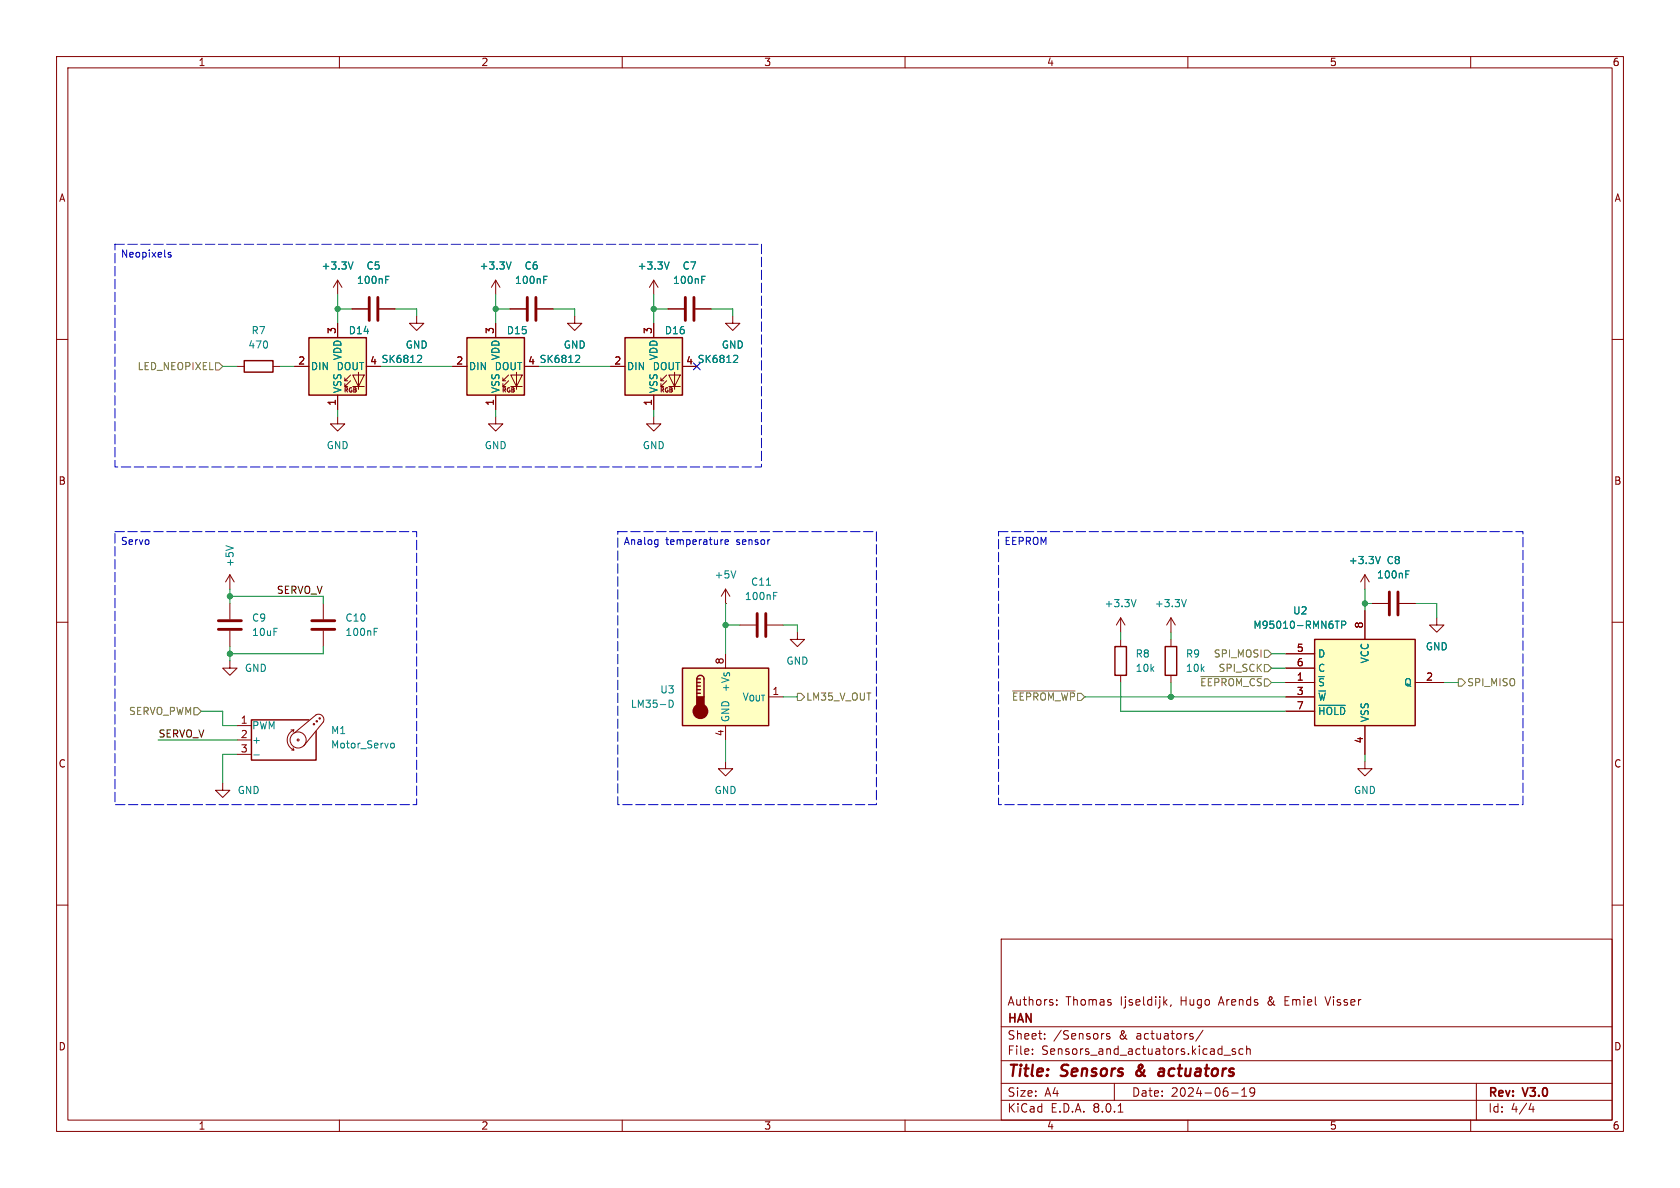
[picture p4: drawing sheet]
<svg xmlns="http://www.w3.org/2000/svg" width="297mm" height="210mm" viewBox="0 0 297 210" stroke-linecap="round" stroke-linejoin="round" font-family="sans-serif">
<g fill="none" stroke="#840000" stroke-width=".18">
<path d="M10 10h277v190h-277zM12 12h273v186h-273zM60 10v2M110 10v2M160 10v2M210 10v2M260 10v2M10 60h2M285 60h2M87.6 73.7v1.2h1.3l-1.3 1.3-1.2-1.3h1.2M10 110h2M285 110h2"/>
<path d="M241.3 134.6v1.3h1.3l-1.3 1.3-1.3-1.3h1.3M10 160h2M285 160h2M177 166h108v32h-108zM186.8 177.6v.1M186.8 176.8v.1M205.9 177.1l.4 .6M206.3 176.7l-.6 .6M207 177.6l-.1 .3M234.2 176.2l.5 1.5M60 198v2M110 198v2"/>
<path d="M160 198v2M177 194.5h108M177 191.5h108M177 187.5h108M177 181.5h108M182.5 186.3v.1M182.5 185.5v.1M184.7 183.6v.1M184.7 182.8v.1M195 182.7h.2M196.2 182.8l-.4-.1-.2 .2 .1 .2 .5 .2v.3h-.6M197 191.5v3"/>
<path d="M197.7 196.6h.8M210 198v2M212.7 182.1l-1.3 2M216.4 186.5h1.1M217.7 193.2h1.2M218.4 185.5l-.4-.1-.2 .2 .1 .2 .5 .2v.3h-.6M219.5 193.8h.9M219.5 192.7l.5-.4v1.5M219.7 185.5l-.4-.1-.3 .3v.4l.2 .2h.5M220.4 185.5l.2-.1 .4 .1v.9M220.4 184.9v1.5M221.8 192.9l-.3 .3h-.3l-.2-.3 .1-.5 .4-.1 .2 .1a.99 .99 0 0 1-.3 1.4h-.3"/>
<path d="M260 198v2M261 191.5v6.5M270.7 195l-.4 1.1h.9M271 195.6v1"/>
</g>
<path d="M201 189.4a.53 .53 0 0 0 0 .7M205 189l.2-.1 .5 .1M205.8 189.4h-.7a.4 .4 0 0 0-.3 .4 .4 .4 0 0 0 .2 .4l.7-.1" fill="none" stroke="#840000" stroke-width=".4"/>
<path d="M232.4 113h17.8v15.3h-17.8z" fill="#ffffc2"/>
<path d="M232.4 113h17.8v15.3h-17.8z" fill="none" stroke="#840000" stroke-width=".25"/>
<path d="M227.3 115.6h5.1M227.3 118.1h5.1M241.3 108v5M227.3 120.7h5.1M227.3 123.2h5.1M227.3 125.7h5.1M241.3 128.3v5.1M250.2 120.7h5.1" fill="none" stroke="#840000" stroke-width=".18"/>
<path d="M236 109.8h.8M236.4 109.8v1.3M237.2 110.5l.6-.1 .1-.2v-.3l-.7-.1v1.3M233.1 124.7h4.8" fill="none" stroke="#008484" stroke-width=".18"/>
<path d="M82.5 59.7h10.2v10.2h-10.2z" fill="#ffffc2"/>
<g fill="none" stroke="#840000" stroke-width=".18">
<path d="M59.7 49.5l-.8 1.3M59.7 49.5v2.6M59.7 49.5l.8 1.3M62.2 54.6h2.8M67.1 54.6h2.7M73.7 55.9v1.3h1.2l-1.2 1.2-1.3-1.2h1.3M87.6 49.5v2.6M87.6 57.2v2.5M87.6 49.5l-.7 1.3M87.6 49.5l.8 1.3M90.2 54.6h2.8M95 54.6h2.8"/>
<path d="M129.5 55.9v1.3h1.3l-1.3 1.2-1.2-1.2h1.2M59.7 73.7v1.2h1.3l-1.3 1.3-1.3-1.3h1.3M80 64.8h2.5M87.6 69.9v2.5M88.9 68.3h.5M88.9 67.3h.5M89.9 67.3l-1 1v-.5M89.9 66.3l-1 1v-.5M90.3 66.3h2l-1 2zM90.3 68.3h2M91.3 65.8v3M198.1 109.2l-.7 1.3"/>
<path d="M198.1 109.2v2.6M198.1 109.2l.8 1.3M207 109.2l-.8 1.3M207 109.2v2.6M207 113v1.3M207 119.4v1.3M207 109.2l.8 1.3M39.4 138.4v1.3h1.2l-1.2 1.3-1.3-1.3h1.3M128.3 134.6v1.3h1.2l-1.2 1.3-1.3-1.3h1.3"/>
</g>
<path d="M82.5 59.7h10.2v10.2h-10.2zM206 114.3h2v5.1h-2z" fill="none" stroke="#840000" stroke-width=".25"/>
<path d="M62.4 46.3l-.4 1.3M68.2 49.4h.4M68.2 48.8h.6M90.4 46.3l-.5 1.3M96.1 49.4h.5M96.1 48.8h.6M101.9 62.8l.5 .1 .1 .3-.8 .9h.8M200.8 106l-.4 1.3M209.7 106l-.4 1.3" fill="none" stroke="#008484" stroke-width=".18"/>
<path d="M65.3 52.6v4M66.8 52.6v4M93.2 52.6v4M94.7 52.6v4" fill="none" stroke="#840000" stroke-width=".51"/>
<path d="M110.5 59.7h10.1v10.2h-10.1z" fill="#ffffc2"/>
<g fill="none" stroke="#840000" stroke-width=".18">
<path d="M115.6 57.2v2.5M107.9 64.8h2.6M115.6 69.9v2.5M116.8 68.3h.5M116.8 67.3h.5M117.9 67.3l-1.1 1v-.5M117.9 66.3l-1.1 1v-.5M118.2 66.3h2.1l-1 2zM118.2 68.3h2.1M119.3 65.8v3M40.6 116.8v1.3h1.3l-1.3 1.3-1.2-1.3h1.2M40.6 101.6l-.7 1.3"/>
<path d="M40.6 101.6v2.5M40.6 106.7v2.8M40.6 111.5v2.8M40.6 101.6l.8 1.3M57.1 106.7v2.8M57.1 111.5v2.8M130.8 110.5h2.8M135.6 110.5h2.8M141 111.8v1.2h1.2l-1.2 1.3-1.3-1.3h1.3M41.9 128.3h2.5M41.9 130.8h2.5M41.9 133.4h2.5"/>
<path d="M51.4 129h.5M51.6 132.6h.3M51.8 132.2l.1 .4M51.9 129a1.93 1.93 0 0 0-1.1 1.8 1.93 1.93 0 0 0 1.1 1.8M51.9 129l-.1 .4M52.1 129.5l3.8-3.1a.95 .95 0 0 1 1.1 .1 .95 .95 0 0 1 .1 1.1l-3.4 4.2"/>
<circle cx="52.7" cy="130.8" r=".18"/>
<circle cx="52.7" cy="130.8" r="1.42"/>
<circle cx="55.5" cy="128" r=".13"/>
<circle cx="56" cy="127.5" r=".13"/>
<circle cx="56.5" cy="127" r=".13"/>
</g>
<path d="M110.5 59.7h10.1v10.2h-10.1zM54.6 127.3h-10.2v7.1h11.5v-5.1" fill="none" stroke="#840000" stroke-width=".25"/>
<path d="M129.9 62.8l.4 .1 .1 .3-.8 .9h.8M39.9 96.5l1.3 .4M66.2 111.7h.4M66.2 111.1h.6M135.5 103.4h.7M136.8 105.3h.4M136.8 104.7h.6M44.9 133.4h.9M69.1 131.6l.2-.2h.3l.1 .2-.1 .6h-.3l-.2-.2" fill="none" stroke="#008484" stroke-width=".18"/>
<path d="M38.6 109.7h4.1M38.6 111.3h4.1M55.1 109.7h4.1M55.1 111.3h4.1M133.9 108.5v4M135.4 108.5v4" fill="none" stroke="#840000" stroke-width=".51"/>
<path d="M120.6 118.1h15.3v10.2h-15.3z" fill="#ffffc2"/>
<path d="M120.6 118.1h15.3v10.2h-15.3zM197.1 114.3h2v5.1h-2zM123.2 120a.64 .64 0 0 1 .6-.6 .64 .64 0 0 1 .7 .6v3.2M123.2 122.6h.6M123.2 121.9h.6M123.2 121.3h.6M123.2 120.7h.6M123.2 120v3.2M123.2 120h.6" fill="none" stroke="#840000" stroke-width=".25"/>
<g fill="#840000" stroke="#840000" stroke-width=".25">
<path d="M123.2 123.2h1.3v1.9h-1.3z"/>
<circle cx="123.8" cy="125.7" r="1.27"/>
</g>
<g fill="none" stroke="#840000" stroke-width=".18">
<path d="M101.6 55.9v1.3h1.3l-1.3 1.2-1.3-1.2h1.3M115.6 49.5l-.8 1.3M115.6 49.5v2.6M115.6 49.5l.7 1.3M118.1 54.6h2.8M122.9 54.6h2.8M115.6 73.7v1.2h1.2l-1.2 1.3-1.3-1.3h1.3M128.3 106.7h.1M128.3 104.1v2.6M128.3 115.6v2.5M128.3 104.1l-.8 1.3M128.3 104.1l.7 1.3"/>
<path d="M198.1 113v1.3M198.1 119.4v1.3M241.3 101.6l-.8 1.3M241.3 101.6v2.5M241.3 101.6l.8 1.3M242.6 106.7h2.8M247.4 106.7h2.8M254 109.2v1.3h1.3l-1.3 1.3-1.3-1.3h1.3M128.3 128.3v2.5"/>
</g>
<path d="M118.3 46.3l-.4 1.3M124.1 49.4h.4M124.1 48.8h.6M244 98.4l-.4 1.2M130.1 100.9l-.4 1.3M248.5 101.5h.5M248.5 100.9h.6M118.3 123.8a.64 .64 0 0 1 .7 .6 .64 .64 0 0 1-.7 .6z" fill="none" stroke="#008484" stroke-width=".18"/>
<path d="M121.2 52.6v4M122.7 52.6v4M245.6 104.6v4.1M247.1 104.6v4.1" fill="none" stroke="#840000" stroke-width=".51"/>
<path d="M54.6 59.7h10.2v10.2h-10.2z" fill="#ffffc2"/>
<g fill="none" stroke="#840000" stroke-width=".18">
<path d="M59.7 57.2v2.5M62.2 54.6h2.8M67.1 54.6h2.7M87.6 57.2v2.5M90.2 54.6h2.8M95 54.6h2.8M115.6 57.2v2.5M118.1 54.6h2.8M122.9 54.6h2.8M41.9 64.8h1.3M48.3 64.8h1.2M52.1 64.8h2.5"/>
<path d="M59.7 69.9v2.5M61 68.3h.5M61 67.3h.5M62 67.3l-1 1v-.5M62 66.3l-1 1v-.5M62.4 66.3h2l-1 2zM62.4 68.3h2M63.4 65.8v3M80 64.8h2.5M87.6 69.9v2.5M107.9 64.8h2.6M115.6 69.9v2.5"/>
<path d="M227.3 115.6h5.1M227.3 118.1h5.1M241.3 108v5M242.6 106.7h2.8M247.4 106.7h2.8M227.3 120.7h5.1M227.3 123.2h5.1M227.3 125.7h5.1M241.3 128.3v5.1M250.2 120.7h5.1"/>
</g>
<path d="M54.6 59.7h10.2v10.2h-10.2zM43.2 63.8h5.1v2h-5.1z" fill="none" stroke="#840000" stroke-width=".25"/>
<g fill="none" stroke="#008484" stroke-width=".18">
<path d="M62.4 46.3l-.4 1.3M68.2 49.4h.4M68.2 48.8h.6M90.4 46.3l-.5 1.3M96.1 49.4h.5M96.1 48.8h.6M118.3 46.3l-.4 1.3M124.1 49.4h.4M124.1 48.8h.6M74 62.8l.4 .1 .1 .3-.7 .9h.7M101.9 62.8l.5 .1 .1 .3-.8 .9h.8M129.9 62.8l.4 .1 .1 .3-.8 .9h.8"/>
<path d="M244 98.4l-.4 1.2M236 109.8h.8M236.4 109.8v1.3M237.2 110.5l.6-.1 .1-.2v-.3l-.7-.1v1.3M248.5 101.5h.5M248.5 100.9h.6M233.1 124.7h4.8"/>
</g>
<path d="M38.1 64.1h.6l.7 .7-.7 .6h-.6zM212.3 119.6h10.8M223.5 114.9h.7l.6 .7-.6 .6h-.7zM223.5 117.5h.7l.6 .6-.6 .6h-.7zM34.3 125.1h.6l.7 .6-.7 .7h-.6zM141 122.6h.6l.6 .6-.6 .6h-.6zM179 122.1h11.1M257.8 120h.6l.7 .7-.7 .6h-.6z" fill="none" stroke="#848400" stroke-width=".18"/>
<path d="M20.3 43.2h114.3v39.4h-114.3zM20.3 94h53.4v48.2h-53.4zM109.2 94h45.7v48.2h-45.7zM176.5 94h92.7v48.2h-92.7z" fill="none" stroke="#0000c2" stroke-width=".18" stroke-dasharray="1.7 .6"/>
<path d="M30.2 44.7l-.3-.1-.2 .2 .1 .2 .4 .1v.3h-.5M116 95.4l.3 .1M116.3 95.4v1l-.2 .3M116.3 96.2l-.3 .1M127.7 95.4h.1M128.2 95.8l.6-.1-.1-.2-.3-.1-.2 .2v.6h.5" fill="none" stroke="#0000c2" stroke-width=".18"/>
<g fill="none" stroke="#008400" stroke-width=".18">
<path d="M59.7 54.6h2.5M59.7 52.1v5.1M69.8 54.6h3.9v1.3M87.6 54.6h2.6M87.6 52.1v5.1M97.8 54.6h3.8v1.3M115.6 54.6h2.5M115.6 52.1v5.1M125.7 54.6h3.8v1.3M39.4 64.8h2.5M49.5 64.8h2.6M59.7 72.4v1.3"/>
<path d="M67.3 64.8h12.7M87.6 72.4v1.3M95.2 64.8h12.7M115.6 72.4v1.3M40.6 105.4h16.5v1.3M40.6 104.1v2.6M40.6 114.3v2.5M57.1 114.3v1.3h-16.5M128.3 110.5h2.5M128.3 106.7v8.9M138.4 110.5h2.6v1.3M198.1 111.8v1.2"/>
<path d="M207 111.8v1.2M224.8 115.6h2.5M224.8 118.1h2.5M241.3 106.7h1.3M241.3 104.1v3.9M250.2 106.7h3.8v2.5M27.9 130.8h14M35.6 125.7h3.8v2.6h2.5M41.9 133.4h-2.5v5M128.3 130.8v3.8M138.4 123.2h2.6M191.8 123.2h35.5"/>
<path d="M198.1 120.7v5h29.2M207 120.7v2.5M224.8 120.7h2.5M241.3 133.4v1.2M255.3 120.7h2.5"/>
</g>
<path d="M122.6 64.2l1.2 1.2M123.8 64.2l-1.2 1.2" fill="none" stroke="#000084" stroke-width=".18"/>
<g fill="#008400" stroke="#008400" stroke-width=".18">
<circle cx="40.6" cy="115.6" r=".46"/>
<circle cx="40.6" cy="105.4" r=".46"/>
<circle cx="207" cy="123.2" r=".46"/>
<circle cx="241.3" cy="106.7" r=".46"/>
<circle cx="59.7" cy="54.6" r=".46"/>
<circle cx="87.6" cy="54.6" r=".46"/>
<circle cx="128.3" cy="110.5" r=".46"/>
<circle cx="115.6" cy="54.6" r=".46"/>
</g>
<g font-size="2.8" fill="#840000">
<text x="178" y="190.9">Title:</text>
<text x="187.7" y="190.9">Sensors</text>
<text x="201.7" y="190.9">&amp;</text>
<text x="206.5" y="190.9">actuators</text>
</g>
<g font-size="2.1" fill="#840000">
<text x="178" y="178">Authors:</text>
<text x="188.4" y="178">Thomas</text>
<text x="198.1" y="178">Ijseldijk,</text>
<text x="208.8" y="178">Hugo</text>
<text x="215.8" y="178">Arends</text>
<text x="224.5" y="178">&amp;</text>
<text x="227.7" y="178">Emiel</text>
<text x="235.1" y="178">Visser</text>
<text x="178" y="184">Sheet:</text>
<text x="178" y="181.2">HAN</text>
<text x="186.2" y="184">/Sensors</text>
<text x="197.9" y="184">&amp;</text>
<text x="201" y="184">actuators/</text>
<text x="178" y="186.7">File:</text>
<text x="184.1" y="186.7">Sensors_and_actuators.kicad_sch</text>
<text x="178" y="196.9">KiCad</text>
<text x="178" y="194.1">Size:</text>
<text x="184.7" y="194.1">A4</text>
<text x="185.7" y="196.9">E.D.A.</text>
<text x="193.3" y="196.9">8.0.1</text>
<text x="200" y="194.1">Date:</text>
<text x="207" y="194.1">2024-06-19</text>
<text x="263" y="194.3">Rev:</text>
<text x="263" y="196.9">Id:</text>
<text x="267.1" y="196.9">4/4</text>
<text x="269.4" y="194.3">V3.0</text>
</g>
<g font-size="1.8" fill="#840000">
<text x="35" y="11.9">1</text>
<text x="85" y="11.9">2</text>
<text x="135" y="11.9">3</text>
<text x="185" y="11.9">4</text>
<text x="235" y="11.9">5</text>
<text x="285" y="11.9">6</text>
<text x="10.3" y="35.9">A</text>
<text x="285.3" y="35.9">A</text>
<text x="59.4" y="59.1" transform="rotate(-90 59.4 59.1)">3</text>
<text x="87.4" y="59.1" transform="rotate(-90 87.4 59.1)">3</text>
<text x="115.3" y="59.1" transform="rotate(-90 115.3 59.1)">3</text>
<text x="52.6" y="64.5">2</text>
<text x="65.3" y="64.5">4 SK6812</text>
<text x="80.6" y="64.5">2</text>
<text x="93.3" y="64.5">4 SK6812</text>
<text x="108.5" y="64.5">2</text>
<text x="121.2" y="64.5">4 SK6812</text>
<text x="59.4" y="71.8" transform="rotate(-90 59.4 71.8)">1</text>
<text x="87.4" y="71.8" transform="rotate(-90 87.4 71.8)">1</text>
<text x="115.3" y="71.8" transform="rotate(-90 115.3 71.8)">1</text>
<text x="10.3" y="85.9">B</text>
<text x="285.3" y="85.9">B</text>
<text x="241" y="111.2" transform="rotate(-90 241 111.2)">8</text>
<text x="128" y="117.5" transform="rotate(-90 128 117.5)">8</text>
<text x="229.2" y="115.3">5</text>
<text x="229.2" y="117.9">6</text>
<text x="136.5" y="122.9">1</text>
<text x="229.2" y="120.4">1</text>
<text x="229.2" y="122.9">3</text>
<text x="229.2" y="125.5">7</text>
<text x="252" y="120.4">2</text>
<text x="42.5" y="128">1</text>
<text x="42.5" y="130.6">2</text>
<text x="128" y="130.2" transform="rotate(-90 128 130.2)">4</text>
<text x="241" y="131.5" transform="rotate(-90 241 131.5)">4</text>
<text x="10.3" y="135.9">C</text>
<text x="42.5" y="133.1">3</text>
<text x="285.3" y="135.9">C</text>
<text x="10.3" y="185.9">D</text>
<text x="285.3" y="185.9">D</text>
<text x="35" y="199.9">1</text>
<text x="85" y="199.9">2</text>
<text x="135" y="199.9">3</text>
<text x="185" y="199.9">4</text>
<text x="235" y="199.9">5</text>
<text x="285" y="199.9">6</text>
</g>
<g font-size="1.8" fill="#0000c2">
<text x="21.3" y="45.9">Neopixels</text>
<text x="21.3" y="96.7">Servo</text>
<text x="110.2" y="96.7">Analog</text>
<text x="117.7" y="96.7">temperature</text>
<text x="130.3" y="96.7">sensor</text>
<text x="177.5" y="96.7">EEPROM</text>
</g>
<g font-size="1.8" fill="#008484">
<text x="56.7" y="47.9">+3.3V</text>
<text x="64.7" y="47.9">C5</text>
<text x="84.7" y="47.9">+3.3V</text>
<text x="92.6" y="47.9">C6</text>
<text x="112.6" y="47.9">+3.3V</text>
<text x="120.6" y="47.9">C7</text>
<text x="63" y="50.4">100nF</text>
<text x="90.9" y="50.4">100nF</text>
<text x="118.9" y="50.4">100nF</text>
<text x="44.4" y="59.3">R7</text>
<text x="61.6" y="59.3">D14</text>
<text x="89.5" y="59.3">D15</text>
<text x="117.4" y="59.3">D16</text>
<text x="43.8" y="61.8">470</text>
<text x="54.9" y="65.6">DIN</text>
<text x="59.4" y="65.6">DOUT</text>
<text x="60.6" y="63.8" transform="rotate(-90 60.6 63.8)">VDD</text>
<text x="71.6" y="61.8">GND</text>
<text x="82.8" y="65.6">DIN</text>
<text x="87.4" y="65.6">DOUT</text>
<text x="88.5" y="63.8" transform="rotate(-90 88.5 63.8)">VDD</text>
<text x="99.6" y="61.8">GND</text>
<text x="110.7" y="65.6">DIN</text>
<text x="115.3" y="65.6">DOUT</text>
<text x="116.4" y="63.8" transform="rotate(-90 116.4 63.8)">VDD</text>
<text x="127.5" y="61.8">GND</text>
<text x="60.6" y="69.6" transform="rotate(-90 60.6 69.6)">VSS</text>
<text x="88.5" y="69.6" transform="rotate(-90 88.5 69.6)">VSS</text>
<text x="116.4" y="69.6" transform="rotate(-90 116.4 69.6)">VSS</text>
<text x="57.7" y="79.6">GND</text>
<text x="85.6" y="79.6">GND</text>
<text x="113.5" y="79.6">GND</text>
<text x="41.5" y="100.3" transform="rotate(-90 41.5 100.3)">+5V</text>
<text x="238.4" y="99.9">+3.3V</text>
<text x="245" y="99.9">C8</text>
<text x="126.2" y="102.5">+5V</text>
<text x="131.6" y="106.3">100nF</text>
<text x="132.7" y="103.7">C11</text>
<text x="195.2" y="107.5">+3.3V</text>
<text x="204.1" y="107.5">+3.3V</text>
<text x="243.3" y="102.5">100nF</text>
<text x="44.5" y="110.1">C9</text>
<text x="44.5" y="112.6">10uF</text>
<text x="61" y="112.6">100nF</text>
<text x="61" y="110.1">C10</text>
<text x="221.5" y="111.4">M95010-RMN6TP</text>
<text x="228.5" y="108.8">U2</text>
<text x="43.2" y="119">GND</text>
<text x="138.9" y="117.7">GND</text>
<text x="200.7" y="116.4">R8</text>
<text x="200.7" y="119">10k</text>
<text x="209.6" y="116.4">R9</text>
<text x="209.6" y="119">10k</text>
<text x="232.9" y="116.4">D</text>
<text x="232.9" y="119">C</text>
<text x="242.2" y="117.4" transform="rotate(-90 242.2 117.4)">VCC</text>
<text x="252" y="115.2">GND</text>
<text x="111.4" y="125.3">LM35-D</text>
<text x="116.6" y="122.8">U3</text>
<text x="129.1" y="122.5" transform="rotate(-90 129.1 122.5)">+V_{S}</text>
<text x="131.1" y="124.1">V_{OUT}</text>
<text x="232.9" y="121.5">~{S}</text>
<text x="232.9" y="124.1">~{W}</text>
<text x="248.1" y="121.5">Q</text>
<text x="44.5" y="129.1">PWM</text>
<text x="44.5" y="131.7">+</text>
<text x="58.4" y="130">M1</text>
<text x="129.1" y="127.8" transform="rotate(-90 129.1 127.8)">GND</text>
<text x="232.9" y="126.6">~{HOLD}</text>
<text x="242.2" y="127.8" transform="rotate(-90 242.2 127.8)">VSS</text>
<text x="58.4" y="132.5">Motor_Servo</text>
<text x="41.9" y="140.6">GND</text>
<text x="126.2" y="140.6">GND</text>
<text x="239.3" y="140.6">GND</text>
</g>
<g font-size="1.8" fill="#848400">
<text x="24.2" y="65.6">LED_NEOPIXEL</text>
<text x="214.5" y="116.4">SPI_MOSI</text>
<text x="215.3" y="119">SPI_SCK</text>
<text x="142.4" y="124.1">LM35_V_OUT</text>
<text x="178.8" y="124.1">~{EEPROM_WP}</text>
<text x="212.1" y="121.5">~{EEPROM_CS}</text>
<text x="259.3" y="121.5">SPI_MISO</text>
<text x="22.7" y="126.6">SERVO_PWM</text>
</g>
<g font-size="1.8">
<text x="48.8" y="105.1">SERVO_V</text>
<text x="27.9" y="130.5">SERVO_V</text>
</g>
<g font-size="1.1" fill="#840000">
<text x="60.7" y="69.6">RGB</text>
<text x="88.6" y="69.6">RGB</text>
<text x="116.6" y="69.6">RGB</text>
</g>
</svg>
